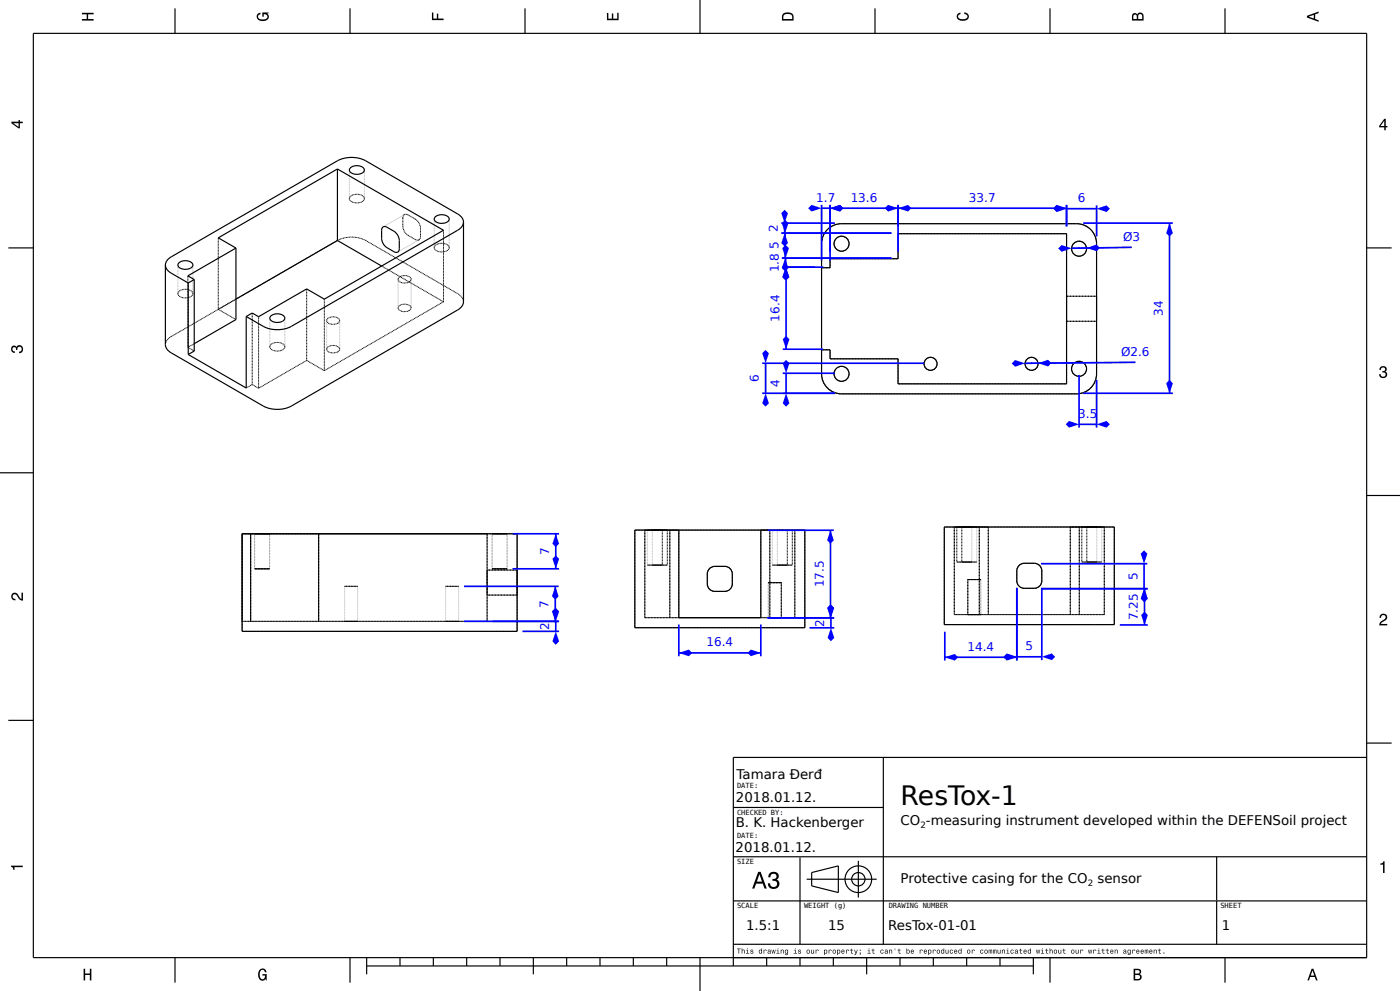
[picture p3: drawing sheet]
<svg xmlns="http://www.w3.org/2000/svg" width="420mm" height="297mm" viewBox="0 0 420 297" stroke-linecap="round" stroke-linejoin="round" font-family="sans-serif">
<g fill="none" stroke="#000" stroke-width=".35">
<path d="M210 0v10M10 10h400v277h-400zM52.5 2.5v7.5M105 2.5v7.5M157.5 2.5v7.5M262.5 2.5v7.5M315 2.5v7.5M367.5 2.5v7.5M101.2 50.6l31.8 18.4-35.7 20.7-5.3-3.1-14.4 8.3-1.9-1.1-1.8 1.1M101.2 50.6l-35.7 20.7 5.3 3M101.2 50.6v21.5M105.1 50.3a3.1 3.1 0 0 1 4.1 .3 1.56 1.56 0 0 1-2 1.6 1.74 1.74 0 0 1-2.3-1.6z"/>
<path d="M2.5 74.3h7.5M49.6 79.4l.2 .9 1.1 1.2 5.6 3.3M53.7 78.8a3.1 3.1 0 0 1 4.1 .3 1.56 1.56 0 0 1-2 1.6 1.74 1.74 0 0 1-2.3-1.6zM70.8 74.3l-14.4 8.4 1.9 1.1M70.8 74.3v21.5l-12.5 7.2M101.2 72.1l13.3 7.6M101.2 72.1l-30.4 17.6M114.8 68.1l.4-.2 .6 .1 2.4 1.3a3.5 3.5 0 0 1 1.6 2.8v2.4a.97 .97 0 0 1-.5 1.1 .97 .97 0 0 1-1.1-.2 5.8 5.8 0 0 1-3.2-2.4 5.8 5.8 0 0 1-.5-4zM130.6 65a3.1 3.1 0 0 1 4.1 .3 1.56 1.56 0 0 1-2 1.6 1.74 1.74 0 0 1-2.4-1.6zM139 66.6v23.8l-.2 .9-.6 .9-50.8 29.5a9.4 9.4 0 0 1-8.4 0l-27.6-15.9-1.3-1.2-.5-1.3v-23.9M139 66.6l-.4-1.4-1.3-1.1-27.6-15.9a9.4 9.4 0 0 0-8.5 0l-49.8 28.8-1.3 1.1-.5 1.3M139 66.6l-.4 1.3-1.3 1.1-49.9 28.8a9.4 9.4 0 0 1-8.4 0l-5.1-2.9"/>
<path d="M248.2 68.8a6 6 0 0 1 4.3-1.8h70.5a6 6 0 0 1 6 6v39a6 6 0 0 1-6 6h-70.5a6 6 0 0 1-6-6v-39a6 6 0 0 1 1.7-4.2zM410 74.3h7.5M56.5 84.8v21.4M58.3 83.8l-1.8 1M58.3 83.8v21.4l-1.8 1M73.9 94.9v21.4l-17.4-10.1M81.3 94.7a3.1 3.1 0 0 1 4.1 .3 1.56 1.56 0 0 1-2 1.6 1.74 1.74 0 0 1-2.4-1.6zM246.5 80.2h2.5v-2.7h20.4v-7.5h50.6v45h-50.6v-7.5h-20.4v-2.7h-2.5M0 141.7h10M410 148.5h10M2.5 215.9h7.5M265 227v56"/>
<path d="M410 222.7h7.5M410 227h-190v62.5M220 242h45M220 256.8h189.9M240 257v26M257.5 258v11M365 256.8v13M220 270h189.9M242 263.5h21M243.5 261.5l8-2v8l-8-2zM365 270v13M52.5 287v7.5"/>
<path d="M105 287v7.5M110 289.5h200M110 287v5M120 287v2.5M130 287v2.5M140 287v2.5M150 287v2.5M160 287v5M170 287v2.5M180 287v2.5M190 287v2.5M200 287v2.5"/>
<path d="M210 287v10M220 283h189.9M230 287v2.5M240 287v2.5M250 287v2.5M260 287v5M270 287v2.5M280 287v2.5M290 287v2.5M300 287v2.5M310 287v5M315 287v7.5"/>
<path d="M367.5 287v7.5"/>
<circle cx="252.5" cy="73" r="2.25"/>
<circle cx="323.7" cy="74.5" r="2.25"/>
<circle cx="252.5" cy="112" r="2.25"/>
<circle cx="279.2" cy="109" r="1.95"/>
<circle cx="309.5" cy="109" r="1.95"/>
<circle cx="323.7" cy="110.5" r="2.25"/>
<circle cx="257.5" cy="263.5" r="2"/>
<circle cx="257.5" cy="263.5" r="4"/>
</g>
<g fill="#000">
<path d="M24.6 3.8h3.5v.5h-1.7v1.4h1.7v.5h-3.5v-.5h1.4v-1.4h-1.4z" fill-rule="evenodd"/>
<path d="M77.3 4.2l.8-.4v.5l-.3 .1a.68 .68 0 0 0-.4 .6 .68 .68 0 0 0 .4 .6 1.68 1.68 0 0 0 2.4-.6 .92 .92 0 0 0-1.1-.8v.8h-.4v-1.3h1.9v.3l-.5 .1 .4 .4a1.19 1.19 0 0 1-.9 1.7 1.9 1.9 0 0 1-2.6-1.3z" fill-rule="evenodd"/>
<path d="M129.6 3.8h.4v1.8h1.1v-1.5h.4v1.5h1.6v.4h-3.5z" fill-rule="evenodd"/>
<path d="M182.1 3.9h.4v1.7h1.1v-1.6h.4v1.6h1.2v-1.8h.4v2.3h-3.5z" fill-rule="evenodd"/>
<path d="M235 4a2.18 2.18 0 0 0-.4 2.2h3.5v-1.2a1.92 1.92 0 0 0-3.1-1zM235.3 4.4l.4-.2a1.44 1.44 0 0 1 2 .8v.7h-2.7l.1-1z" fill-rule="evenodd"/>
<path d="M287.3 4.2l.8-.4v.4l-.3 .1a.66 .66 0 0 0-.4 .6 .66 .66 0 0 0 .4 .6l.4 .2a1.58 1.58 0 0 0 2.1-.7 .9 .9 0 0 0-1-.8v-.5a1.24 1.24 0 0 1 1.4 1.1 1.24 1.24 0 0 1-1.1 1.4 1.93 1.93 0 0 1-2.6-1.2z" fill-rule="evenodd"/>
<path d="M339.8 4.2l-.2 2h3.5v-1.4a.98 .98 0 0 0-.7-1 .98 .98 0 0 0-1.2 .6 .84 .84 0 0 0-1.4-.2zM340.1 4.5l.4-.1 .4 .1 .1 1.2h-1zM341.6 4.4l.4-.2a.57 .57 0 0 1 .7 .7v.8h-1.2z" fill-rule="evenodd"/>
<path d="M392.1 4.7v.6l3.5 1.2v-.4l-1-.4v-1.4l1-.4v-.4zM392.6 5l1.5-.5v1z" fill-rule="evenodd"/>
<path d="M3.4 36.5v.4l2.1 1.6h.5v-1.6h.8v-.4h-.8v-.5h-.4v.5zM4 36.9h1.6v1.1z" fill-rule="evenodd"/>
<path d="M415.3 35.6l-1.6 2.1v.5h1.6v.8h.4v-.8h.5v-.4h-.5v-2.2zM415.3 36.2v1.6h-1.1z" fill-rule="evenodd"/>
<path d="M3.6 103.8a.86 .86 0 0 1 1.4 .2 1.12 1.12 0 0 1 1.5-.4 1.12 1.12 0 0 1 .3 1.6l-.5 .6-.6 .1v-.5a.72 .72 0 0 0 .9-.7 .72 .72 0 0 0-.8-.7 .72 .72 0 0 0-.6 .9h-.4a.62 .62 0 0 0-.4-.8 .62 .62 0 0 0-.8 .4 .62 .62 0 0 0 .5 .8h.4l-.1 .5a1.17 1.17 0 0 1-1-.7 1.17 1.17 0 0 1 .2-1.3z" fill-rule="evenodd"/>
<path d="M414.1 110a1.01 1.01 0 0 1 1.5-.2 1.01 1.01 0 0 1 0 1.6 1.12 1.12 0 0 1 .4 1.5 1.12 1.12 0 0 1-1.6 .3l-.6-.5-.1-.6h.5a.72 .72 0 0 0 .7 .9 .72 .72 0 0 0 .7-.8 .72 .72 0 0 0-.9-.6v-.4a.62 .62 0 0 0 .8-.4 .62 .62 0 0 0-.5-.8 .62 .62 0 0 0-.7 .5v.4h-.5z" fill-rule="evenodd"/>
<path d="M3.6 177.9a1.22 1.22 0 0 1 2.1 .8l.8 .8v-1.9h.4v2.4a2.76 2.76 0 0 1-2.1-1.8 .7 .7 0 0 0-1 .5 .7 .7 0 0 0 .8 .8v.4a1.19 1.19 0 0 1-1.2-.7 1.19 1.19 0 0 1 .2-1.3z" fill-rule="evenodd"/>
<path d="M414.2 184.2a1.18 1.18 0 0 1 1.9 .3 1.18 1.18 0 0 1-1 1.7l-.8 .8h1.9v.4h-2.4a2.76 2.76 0 0 1 1.8-2 .69 .69 0 0 0-.5-1.1 .69 .69 0 0 0-.8 .9h-.4z" fill-rule="evenodd"/>
<path d="M3.3 259.4h3.5v.5h-2.5v.8h-.3a.77 .77 0 0 0-.7-.9z" fill-rule="evenodd"/>
<path d="M227.5 261.3l-1.9 5h.7l.5-1.5h2l.6 1.5h.6l-1.8-5zM227.8 262l.8 2.2h-1.5zM230.9 261.7l-.4 1.2h.6a.88 .88 0 0 1 .5-1.1 .88 .88 0 0 1 1.1 .4 .88 .88 0 0 1-.3 1.2h-.7v.6a1.03 1.03 0 0 1 1.4 .6 1.03 1.03 0 0 1-.7 1.3 1.03 1.03 0 0 1-1.3-.7l-.1-.5h-.6a1.68 1.68 0 0 0 2.1 1.7 1.68 1.68 0 0 0 .9-2.6l-.4-.2a1.29 1.29 0 0 0 .5-1.6 1.29 1.29 0 0 0-1.5-.7z" fill-rule="evenodd"/>
<path d="M414.1 258.8a.77 .77 0 0 0 .9-.7h.4v3.5h-.5v-2.5h-.8z" fill-rule="evenodd"/>
<path d="M25.1 290.3h.4v1.5h1.5v-1.5h.4v3.5h-.4v-1.6h-1.5v1.6h-.4z" fill-rule="evenodd"/>
<path d="M77.8 290.7a1.2 1.2 0 0 1 1.3-.4 1.2 1.2 0 0 1 .9 1.1h-.5l-.1-.3a.69 .69 0 0 0-.6-.5 .69 .69 0 0 0-.7 .4 1.68 1.68 0 0 0 .6 2.5 .92 .92 0 0 0 .8-1.1h-.8v-.5h1.3v1.9h-.2l-.1-.4-.4 .4a1.19 1.19 0 0 1-1.8-.9v-1.6z" fill-rule="evenodd"/>
<path d="M221.1 284.3v.2h.5v1.3h.1v-1.3h.5v-.2zM222.5 284.2v1.6h.2v-.8l.3-.2 .2 .1v.9h.2v-.8a.38 .38 0 0 0-.3-.4 .38 .38 0 0 0-.4 .2v-.6zM223.9 284.7l.3 .1v.8l-.4 .2h1l-.4-.2v-.9zM224.2 284.2l.2 .3zM225.2 284.7v.4l.6 .3a.26 .26 0 0 1-.2 .3 .26 .26 0 0 1-.3-.3h-.2a.42 .42 0 0 0 .6 .4 .42 .42 0 0 0 .1-.6l-.5-.3 .2-.2 .5 .2-.1-.2zM227.8 284.7a.54 .54 0 0 0-.2 .8 .54 .54 0 0 0 .8 .1l.2 .2v-1.6h-.2v.6l-.3-.2zM227.9 284.9l.1-.1a.39 .39 0 0 1 .4 .4 .39 .39 0 0 1-.5 .3zM229.1 284.6v1.2h.2v-1l.7 .2a.38 .38 0 0 0-.3-.4 .38 .38 0 0 0-.4 .2zM230.4 284.7l-.1 .3 .6-.2v.3a.42 .42 0 0 0-.6 .1 .42 .42 0 0 0 .3 .6l.7-.2-.2-.9zM230.5 285.4a.25 .25 0 0 1 .5 0 .25 .25 0 0 1-.5 0zM231.4 284.6l.3 1.2h.2l.2-1 .1 1h.2l.3-1.2h-.2l-.2 1-.1-1h-.2l-.2 1-.2-1zM233 284.7l.3 .1v.8l-.4 .2h1l-.4-.2v-.9zM233.3 284.2l.2 .3zM234.2 284.6v1.2h.2v-.8l.3-.2 .2 .1v.9h.2v-.8a.38 .38 0 0 0-.2-.4 .38 .38 0 0 0-.5 .2zM235.6 284.7a.55 .55 0 0 0-.2 .8 .55 .55 0 0 0 .8 .1 .41 .41 0 0 1-.2 .5 .41 .41 0 0 1-.5-.2 .47 .47 0 0 0 .5 .3 .47 .47 0 0 0 .4-.5v-1.1l-.2 .2-.3-.2zM235.7 284.9l.1-.1a.39 .39 0 0 1 .4 .4 .39 .39 0 0 1-.5 .3zM238.2 284.7l.3 .1v.8l-.4 .2h1l-.4-.2v-.9zM238.5 284.2l.2 .3zM239.5 284.7v.4l.6 .3a.26 .26 0 0 1-.2 .3 .26 .26 0 0 1-.3-.3h-.2a.42 .42 0 0 0 .6 .4 .42 .42 0 0 0 .1-.6l-.5-.3 .3-.2 .4 .2-.1-.2zM242 285.2a.57 .57 0 0 0 1.1 0 .57 .57 0 0 0-1.1 0zM242.2 284.9l.1-.1a.4 .4 0 0 1 .5 .4 .4 .4 0 0 1-.6 .3zM243.3 284.6v.8a.38 .38 0 0 0 .3 .4 .38 .38 0 0 0 .4-.2l.2 .2v-1.2h-.2v.9l-.3 .2-.2-.2v-.9zM244.7 284.6v1.2h.2l.1-1 .6 .2a.38 .38 0 0 0-.3-.4 .38 .38 0 0 0-.4 .2zM247.2 284.6v1.6h.2l.1-.5a.53 .53 0 0 0 .7-.5 .53 .53 0 0 0-.8-.4zM247.5 284.9l.1-.1a.39 .39 0 0 1 .4 .4 .39 .39 0 0 1-.5 .3zM248.6 284.6v1.2h.2l.1-1 .6 .2a.38 .38 0 0 0-.3-.4 .38 .38 0 0 0-.4 .2zM249.8 285.2a.57 .57 0 0 0 1.1 0 .57 .57 0 0 0-1.1 0zM250 284.9l.1-.1a.4 .4 0 0 1 .5 .4 .4 .4 0 0 1-.6 .3zM251.1 284.6v1.6h.2l.1-.5a.53 .53 0 0 0 .7-.5 .53 .53 0 0 0-.8-.4zM251.4 284.9l.1-.1a.39 .39 0 0 1 .4 .4 .39 .39 0 0 1-.5 .3zM252.5 284.7a.57 .57 0 0 0-.1 .9 .57 .57 0 0 0 .9 0v-.1l-.5 .1-.2-.3h.8l-.2-.6-.3-.1zM252.7 284.8h.3l.2 .3h-.6zM253.8 284.6v1.2h.2l.1-1 .6 .2a.38 .38 0 0 0-.3-.4 .38 .38 0 0 0-.4 .2zM255.3 284.3v.4l-.3 .1h.3l.1 .9 .5 .1-.4-.4v-.6h.4v-.1h-.4v-.4zM256.2 284.6l.5 1.3-.4 .3h.3l.7-1.6h-.2l-.3 1-.3-1zM257.9 284.6v.3h.3v-.3zM257.9 285.5l.2 .3-.2 .4 .3-.4v-.3zM260.3 284.7l.3 .1v.8l-.4 .2h1l-.4-.2v-.9zM260.6 284.2l.2 .3zM261.8 284.3v.4l-.3 .1h.3l.1 .9 .5 .1-.4-.4v-.6h.4v-.1h-.4v-.4zM264.2 284.7a.57 .57 0 0 0 0 .9 .57 .57 0 0 0 .8 0l-.1-.2a.32 .32 0 0 1-.5 0 .32 .32 0 0 1 0-.4 .32 .32 0 0 1 .5 0h.2l-.3-.4zM265.6 284.7l-.1 .3 .5-.2 .1 .3a.42 .42 0 0 0-.6 .1 .42 .42 0 0 0 .3 .6l.6-.2-.2-.9zM265.6 285.4a.25 .25 0 0 1 .5 0 .25 .25 0 0 1-.5 0zM266.7 284.6v1.2h.2l.1-.8 .2-.2 .2 .1 .1 .9h.1v-.8a.38 .38 0 0 0-.2-.4 .38 .38 0 0 0-.5 .2zM268.4 284.2l.2 .6zM269.6 284.3v.4l-.3 .1h.3l.1 .9 .5 .1-.4-.4v-.6h.4v-.1h-.4v-.4zM271.9 284.2v1.6l.2-.2a.5 .5 0 0 0 .8-.4 .5 .5 0 0 0-.8-.4v-.6zM272.2 284.9l.1-.1a.39 .39 0 0 1 .4 .4 .39 .39 0 0 1-.5 .3zM273.3 284.7a.57 .57 0 0 0 0 .9 .57 .57 0 0 0 .8 0l.1-.1-.6 .1-.2-.3h.8l-.2-.6-.3-.1zM273.5 284.8h.3l.2 .3h-.6zM275.9 284.6v1.2h.2l.1-1 .6 .2a.38 .38 0 0 0-.3-.4 .38 .38 0 0 0-.4 .2zM277.3 284.7a.57 .57 0 0 0-.1 .9 .57 .57 0 0 0 .8 0l.1-.1-.6 .1-.2-.3h.8l-.1-.6-.4-.1zM277.4 284.8h.3l.2 .3h-.6zM278.4 284.6v1.6h.2l.1-.5a.53 .53 0 0 0 .8-.5 .53 .53 0 0 0-.9-.4zM278.7 284.9l.1-.1a.39 .39 0 0 1 .4 .4 .39 .39 0 0 1-.5 .3zM279.8 284.6v1.2h.2l.1-1 .6 .2a.38 .38 0 0 0-.3-.4 .38 .38 0 0 0-.4 .2zM281 285.2a.57 .57 0 0 0 1.1 0 .57 .57 0 0 0-1.1 0zM281.3 284.9l.1-.1a.4 .4 0 0 1 .4 .4 .4 .4 0 0 1-.5 .3zM282.4 284.7a.54 .54 0 0 0-.1 .8 .54 .54 0 0 0 .8 .1l.2 .2v-1.6h-.2v.6l-.4-.2zM282.6 284.9l.1-.1a.39 .39 0 0 1 .4 .4 .39 .39 0 0 1-.5 .3zM283.7 284.6v.8a.38 .38 0 0 0 .2 .4 .38 .38 0 0 0 .5-.2l.2 .2v-1.2h-.2l-.1 .9-.2 .2-.2-.2-.1-.9zM285.1 284.7a.57 .57 0 0 0-.1 .9 .57 .57 0 0 0 .8 0l-.1-.2a.32 .32 0 0 1-.5 0 .32 .32 0 0 1 0-.4 .32 .32 0 0 1 .5 0h.2l-.3-.4zM286.4 284.7a.57 .57 0 0 0-.1 .9 .57 .57 0 0 0 .8 0l.1-.1-.6 .1-.2-.3h.8l-.1-.6-.4-.1zM286.5 284.8h.3l.2 .3h-.6zM287.6 284.7a.54 .54 0 0 0-.1 .8 .54 .54 0 0 0 .8 .1l.2 .2v-1.6h-.2v.6l-.4-.2zM287.8 284.9l.1-.1a.39 .39 0 0 1 .4 .4 .39 .39 0 0 1-.5 .3zM290.1 285.2a.6 .6 0 0 0 1.2 0 .6 .6 0 0 0-1.2 0zM290.4 284.9l.1-.1a.4 .4 0 0 1 .4 .4 .4 .4 0 0 1-.5 .3zM291.5 284.6v1.2h.2l.1-1 .6 .2a.38 .38 0 0 0-.3-.4 .38 .38 0 0 0-.4 .2zM294.2 284.7a.57 .57 0 0 0-.1 .9 .57 .57 0 0 0 .9 0l-.2-.2a.32 .32 0 0 1-.5 0 .32 .32 0 0 1 0-.4 .32 .32 0 0 1 .5 0h.2l-.3-.4zM295.3 285.2a.6 .6 0 0 0 1.2 0 .6 .6 0 0 0-1.2 0zM295.6 284.9l.1-.1a.4 .4 0 0 1 .4 .4 .4 .4 0 0 1-.5 .3zM296.6 284.6v1.2h.2l.1-1.1 .1 1.1h.2l.2-1.1 .1 1.1h.1l-.1-1.2zM297.9 284.6v1.2h.2l.1-1.1 .1 1.1h.2l.2-1.1 .1 1.1h.1l-.1-1.2zM299.3 284.6v.8a.38 .38 0 0 0 .2 .4 .38 .38 0 0 0 .5-.2l.2 .2v-1.2h-.2v.9l-.3 .2-.2-.2v-.9zM300.6 284.6v1.2h.2v-.8l.3-.2 .2 .1v.9h.2v-.8a.38 .38 0 0 0-.3-.4 .38 .38 0 0 0-.4 .2zM302 284.7l.3 .1v.8l-.4 .2h.9l-.3-.2v-.9zM302.3 284.2l.2 .3zM303.3 284.7a.57 .57 0 0 0-.1 .9 .57 .57 0 0 0 .9 0l-.2-.2a.32 .32 0 0 1-.5 0 .32 .32 0 0 1 0-.4 .32 .32 0 0 1 .5 0h.2l-.3-.4zM304.6 284.7l-.1 .3 .5-.2 .1 .3a.42 .42 0 0 0-.6 .1 .42 .42 0 0 0 .3 .6l.7-.2-.3-.9zM304.6 285.4a.25 .25 0 0 1 .5 0 .25 .25 0 0 1-.5 0zM306 284.3v.4l-.3 .1h.3l.1 .9 .6 .1-.5-.4v-.6h.5v-.1h-.5v-.4zM307.2 284.7a.57 .57 0 0 0-.1 .9 .57 .57 0 0 0 .8 0l.1-.1-.6 .1-.2-.3h.8l-.1-.6-.4-.1zM307.3 284.8h.3l.2 .3h-.6zM308.4 284.7a.54 .54 0 0 0-.1 .8 .54 .54 0 0 0 .8 .1l.2 .2v-1.6h-.2v.6l-.3-.2zM308.6 284.9l.1-.1a.39 .39 0 0 1 .4 .4 .39 .39 0 0 1-.5 .3zM310.8 284.6l.3 1.2h.2l.1-1 .2 1h.2l.3-1.2h-.2l-.2 1-.2-1h-.2l-.1 1-.2-1zM312.4 284.7l.3 .1v.8l-.4 .2h1l-.4-.2v-.9zM312.7 284.2l.2 .3zM313.8 284.3v.4l-.3 .1h.3l.1 .9 .6 .1-.5-.4v-.6h.5v-.1h-.5v-.4zM314.9 284.2v1.6h.2v-.8l.3-.2 .2 .1v.9h.2v-.8a.38 .38 0 0 0-.3-.4 .38 .38 0 0 0-.4 .2v-.6zM316.1 285.2a.6 .6 0 0 0 1.2 0 .6 .6 0 0 0-1.2 0zM316.4 284.9l.1-.1a.4 .4 0 0 1 .4 .4 .4 .4 0 0 1-.5 .3zM317.5 284.6v.8a.38 .38 0 0 0 .2 .4 .38 .38 0 0 0 .5-.2l.2 .2v-1.2h-.2v.9l-.3 .2-.2-.2v-.9zM319 284.3v.4l-.3 .1h.3l.1 .9 .6 .1-.5-.4v-.6h.5v-.1h-.5v-.4zM321.3 285.2a.6 .6 0 0 0 1.2 0 .6 .6 0 0 0-1.2 0zM321.6 284.9l.1-.1a.4 .4 0 0 1 .4 .4 .4 .4 0 0 1-.5 .3zM322.7 284.6v.8a.38 .38 0 0 0 .3 .4 .38 .38 0 0 0 .4-.2l.2 .2v-1.2h-.2v.9l-.3 .2-.2-.2v-.9zM324.1 284.6v1.2h.2v-1l.7 .2a.38 .38 0 0 0-.3-.4 .38 .38 0 0 0-.5 .2zM326.4 284.6l.3 1.2h.2l.1-1 .2 1h.2l.3-1.2h-.2l-.2 1-.2-1h-.2l-.1 1-.2-1zM328 284.6v1.2h.2v-1l.7 .2a.38 .38 0 0 0-.3-.4 .38 .38 0 0 0-.5 .2zM329.3 284.7l.3 .1v.8l-.4 .2h1l-.4-.2v-.9zM329.6 284.2l.2 .3zM330.8 284.3v.4l-.4 .1h.4v.9l.6 .1-.5-.4v-.6h.5v-.1h-.5v-.4zM332.1 284.3v.4l-.4 .1h.4v.9l.6 .1-.5-.4v-.6h.5v-.1h-.5v-.4zM333.2 284.7a.57 .57 0 0 0-.1 .9 .57 .57 0 0 0 .9 0v-.1l-.6 .1-.1-.3h.7l-.1-.6-.4-.1zM333.4 284.8h.3l.1 .3h-.5zM334.4 284.6v1.2h.2v-.8l.3-.2 .2 .1v.9h.2v-.8a.38 .38 0 0 0-.3-.4 .38 .38 0 0 0-.4 .2zM337.1 284.7l-.1 .3 .5-.2 .1 .3a.42 .42 0 0 0-.6 .1 .42 .42 0 0 0 .3 .6l.4-.2 .3 .2-.1-.9-.3-.3zM337.2 285.4a.26 .26 0 0 1 .5 0 .26 .26 0 0 1-.5 0zM338.4 284.7a.55 .55 0 0 0-.2 .8 .55 .55 0 0 0 .8 .1 .41 .41 0 0 1-.2 .5 .41 .41 0 0 1-.5-.2 .47 .47 0 0 0 .5 .3 .47 .47 0 0 0 .4-.5v-1.1l-.2 .2-.3-.2zM338.5 284.9l.1-.1a.39 .39 0 0 1 .4 .4 .39 .39 0 0 1-.5 .3zM339.7 284.6v1.2h.2v-1l.7 .2a.38 .38 0 0 0-.3-.4 .38 .38 0 0 0-.4 .2zM341 284.7a.57 .57 0 0 0-.1 .9 .57 .57 0 0 0 .9 0v-.1l-.5 .1-.2-.3h.7l-.1-.6-.3-.1zM341.2 284.8h.3l.1 .3h-.5zM342.3 284.7a.57 .57 0 0 0-.1 .9 .57 .57 0 0 0 .9 0v-.1l-.5 .1-.2-.3h.7l-.1-.6-.3-.1zM342.5 284.8h.3l.1 .3h-.5zM343.4 284.6v1.2h.2l.2-1.1 .1 1.1h.1l.2-1.1 .1 1.1h.2l-.1-1.2zM344.9 284.7a.57 .57 0 0 0-.1 .9 .57 .57 0 0 0 .9 0v-.1l-.5 .1-.2-.3h.7l-.1-.6-.3-.1zM345.1 284.8h.3l.1 .3h-.5zM346.1 284.6v1.2h.2v-.8l.3-.2 .2 .1v.9h.2v-.8a.38 .38 0 0 0-.2-.4 .38 .38 0 0 0-.5 .2zM347.7 284.3v.4l-.4 .1h.4v.9l.6 .1-.4-.4v-.6h.4v-.1h-.4v-.4zM349 285.5v.3h.3v-.3z" fill-rule="evenodd"/>
<path d="M340.1 290.3v3.5h1.3a.98 .98 0 0 0 1.1-.7 .98 .98 0 0 0-.6-1.2 .86 .86 0 0 0 .4-1 .86 .86 0 0 0-1-.6zM340.5 290.8h.8a.53 .53 0 0 1 .6 .5 .53 .53 0 0 1-.7 .5h-.7zM340.5 292.2h.8a.61 .61 0 0 1 .7 .6 .61 .61 0 0 1-.7 .6h-.8z" fill-rule="evenodd"/>
<path d="M393.5 290.3l-1.3 3.5h.5l.4-1h1.3l.4 1h.5l-1.3-3.5zM393.7 290.8l.6 1.6h-1.1z" fill-rule="evenodd"/>
</g>
<g fill="none" stroke="#000" stroke-width=".3" stroke-dasharray=".3 .2" stroke-linecap="butt">
<path d="M104.8 59.5a2.68 2.68 0 0 0 3.9 .9M109.3 59.5a2.6 2.6 0 0 0-3.8-.9l-.7 .9M65.5 71.3v21.4M101.2 72.1a9.4 9.4 0 0 1 8.5 0M108.7 60.4l.4-.4 .2-.5M109.7 72.1l27.6 15.9M114.5 79.7l18.5 10.7M120.8 65.3v2.5M120.8 65.3l.2-.6 .3-.4M120.8 67.8a3.5 3.5 0 0 0 1.6 2.7M121.3 64.3l.5-.1 .6 .2M122.4 70.5l2.2 1.3"/>
<path d="M124.6 65.6l-2.2-1.2M124.6 65.6l1.1 1.2 .5 1.6M125.7 71.9l-.5 .1-.6-.2M126.2 70.9l-.2 .6-.3 .4M126.2 70.9v-2.5M130.3 74.2a2.68 2.68 0 0 0 3.8 .9M133 69v21.4M134.1 75.1l.5-.4 .2-.5M134.8 74.2a2.6 2.6 0 0 0-3.9-.9l-.6 .9M246.5 73v39M249 77.5h20.4M252.5 67h70.5"/>
<path d="M252.5 67a6 6 0 0 0-6 6M269.4 70h50.6M269.4 77.5v-7.5M320 70v45M323 67a6 6 0 0 1 6 6M329 73v39M53.4 88a2.68 2.68 0 0 0 3.8 .9M56.4 82.7v21.4M57.2 88.9l.5-.4 .2-.5M57.9 88a2.6 2.6 0 0 0-3.9-.9l-.6 .9M65.5 92.7l5.3-3M70.8 95.8l-5.3-3.1"/>
<path d="M75.7 93.8v21.4M77.6 94.9v21.5M92 86.6v21.4M97.3 89.7v21.4M98 96.1a2.33 2.33 0 0 0 3.3 .8M101.3 96.9l.6-.8M101.9 96.1a2.25 2.25 0 0 0-3.9 0M119.4 92.3a2.33 2.33 0 0 0 3.4 .8M119.4 83.7a2.33 2.33 0 0 0 3.4 .8M122.8 93.1l.5-.8M122.8 84.5l.5-.8M123.3 92.3a2.25 2.25 0 0 0-3.9 0"/>
<path d="M123.3 83.7a2.25 2.25 0 0 0-3.9 0M133 90.4l-35.7 20.7M139 90.4l-.4-1.3-1.3-1.1M246.5 80.2h2.5M249 80.2v-2.7M320 88.8v2.2M320 91v3M320 94v-3M320 94v2.3M320 96.3v-2.3M329 88.8v2.2M329 94v-3"/>
<path d="M329 91v3M329 94v2.3M329 96.3v-2.3M329 88.8h-9M329 96.3h-9M51.4 100.9l49.8-28.8M51.4 100.9l-1.3 1.1-.5 1.3M56.4 104.1l1.9-1.1M58.3 105.2l-1.9-1.1M75.7 115.2l-1.8 1.1M77.6 116.4l-1.9-1.2M80.9 103.9a2.68 2.68 0 0 0 3.9 .9"/>
<path d="M84.8 104.8l.5-.4 .1-.5M85.4 103.9a2.6 2.6 0 0 0-3.8-.9l-.7 .9M92 108l-14.4 8.4M97.3 111.1l-5.3-3.1M98 104.7a2.33 2.33 0 0 0 3.3 .8M101.3 105.5l.6-.8M101.9 104.7a2.25 2.25 0 0 0-3.9 0M249 104.8h-2.5M249 107.5v-2.7M252.5 118a6 6 0 0 1-6-6M252.5 118h70.5M269.4 107.5h-20.4"/>
<path d="M269.4 115v-7.5M320 115h-50.6M323 118a6 6 0 0 0 6-6"/>
<circle cx="252.5" cy="73" r="2.25"/>
<circle cx="323.7" cy="74.5" r="2.25"/>
<circle cx="252.5" cy="112" r="2.25"/>
<circle cx="279.2" cy="109" r="1.95"/>
<circle cx="309.5" cy="109" r="1.95"/>
<circle cx="323.7" cy="110.5" r="2.25"/>
</g>
<g fill="none" stroke="#000" stroke-width=".3">
<path d="M104.8 50.9v8.6M109.3 50.9v8.6M53.4 79.4v8.6M57.9 79.4v8.6M121.3 64.3l-6.3 3.7M125.7 71.9l-6.4 3.7M130.3 65.6v8.6M134.8 65.6v8.6M80.9 95.3v8.6M85.4 95.3v8.6M98 96.1v8.6M101.9 96.1v8.6"/>
<path d="M119.4 83.7v8.6M123.3 83.7v8.6"/>
</g>
<circle cx="323.7" cy="74.4" r=".25" fill="#00f"/>
<path d="M321.5 74.3h18" fill="none" stroke="#000" stroke-width=".3"/>
<path d="M339.5 74.1l-18 .3" fill="none" stroke="#00f" stroke-width=".5"/>
<g fill="#00f">
<path d="M326 74.3l3-1 1 1-1 1z"/>
<path d="M318.5 73.4l3 1-3 1-1-.9z"/>
<circle cx="309.5" cy="108.9" r=".25"/>
</g>
<path d="M307.5 108.7h33.1" fill="none" stroke="#000" stroke-width=".3"/>
<path d="M340.6 108.6l-33.1 .3" fill="none" stroke="#00f" stroke-width=".5"/>
<g fill="#00f">
<path d="M311.4 108.8l3-1 1 1-1 1z"/>
<path d="M304.5 107.9l3 1-3 1-1-1z"/>
</g>
<path d="M325 66.9h26.9M350.9 66.9v51M325 117.9h26.9" fill="none" stroke="#00f" stroke-width=".5"/>
<g fill="#00f">
<path d="M350.9 113.9l1 1-1 3-1-3z"/>
<path d="M350.9 66.9l1 3-1 1-1-1z"/>
</g>
<path d="M269.4 61.4v6.5M269.4 62.4h50.6M320 61.4v6.5" fill="none" stroke="#00f" stroke-width=".5"/>
<g fill="#00f">
<path d="M316 62.4l1-1 3 1-3 1z"/>
<path d="M269.4 62.4l3-1 1 1-1 1z"/>
</g>
<path d="M249 61.4v14M249 62.4h20.4M269.4 61.4v14" fill="none" stroke="#00f" stroke-width=".5"/>
<g fill="#00f">
<path d="M265.4 62.4l1-1 3 1-3 1z"/>
<path d="M249 62.4l3-1 1 1-1 1z"/>
</g>
<path d="M320 61.5v6.4M320 62.5h9M329 61.5v9.4" fill="none" stroke="#00f" stroke-width=".5"/>
<g fill="#00f">
<path d="M329 62.5l3-1 1 1-1 1z"/>
<path d="M316 62.5l1-1 3 1-3 1z"/>
</g>
<path d="M323.7 112.4v15.8M329 113.9v14.3M323.7 127.2h5.3" fill="none" stroke="#00f" stroke-width=".5"/>
<g fill="#00f">
<path d="M319.7 127.2l1-1 3 1-3 1z"/>
<path d="M329 127.2l3-1 1 1-1 1z"/>
</g>
<path d="M234.4 69.9h33M234.4 66.9h16.1M235.4 66.9v3" fill="none" stroke="#00f" stroke-width=".5"/>
<g fill="#00f">
<path d="M235.4 62.9l1 1-1 3-1-3z"/>
<path d="M235.4 69.9l1 3-1 1-1-1z"/>
</g>
<path d="M246.5 61.4v16.7M246.5 62.4h2.5M249 61.4v16.7" fill="none" stroke="#00f" stroke-width=".5"/>
<g fill="#00f">
<path d="M249 62.4l3-1 1 1-1 1z"/>
<path d="M242.5 62.4l1-1 3 1-3 1z"/>
</g>
<path d="M234.5 69.9h32.9M234.5 77.4h32.9M235.5 69.9v7.5" fill="none" stroke="#00f" stroke-width=".5"/>
<g fill="#00f">
<path d="M235.5 77.4l1 3-1 1-1-1z"/>
<path d="M234.5 66.9l1-1 1 1-1 3z"/>
</g>
<path d="M234.7 77.4h32.7M235.7 77.4v2.7M234.7 80.1h12.3" fill="none" stroke="#00f" stroke-width=".5"/>
<g fill="#00f">
<path d="M235.7 80.1l1 3-1 1-1-1z"/>
<path d="M234.7 74.4l1-1 1 1-1 3z"/>
</g>
<path d="M234.8 111.9h15.7M234.8 117.9h15.7M235.8 111.9v6" fill="none" stroke="#00f" stroke-width=".5"/>
<g fill="#00f">
<path d="M235.8 117.9l1 3-1 1-1-1z"/>
<path d="M235.8 107.9l1 1-1 3-1-3z"/>
</g>
<path d="M228.7 108.9h48.5M228.7 117.9h21.8M229.7 108.9v9" fill="none" stroke="#00f" stroke-width=".5"/>
<g fill="#00f">
<path d="M229.7 117.9l1 3-1 1-1-1z"/>
<path d="M228.7 105.9l1-1 1 1-1 3z"/>
</g>
<path d="M234.8 80.1h9.7M235.8 80.1v24.6M234.8 104.7h12.1" fill="none" stroke="#00f" stroke-width=".5"/>
<g fill="#00f">
<path d="M234.8 101.7l1-1 1 1-1 3z"/>
<path d="M235.8 80.1l1 3-1 1-1-1z"/>
</g>
<g fill="none" stroke="#000" stroke-width=".3" stroke-dasharray=".3 .2" stroke-linecap="butt">
<path d="M190.4 158.9h6M190.4 158.9v29.2M193.4 158.9h10.2M193.4 158.9v26.2M194.2 158.9h4.5M195.7 158.9h4.5M198.7 158.9h-4.5M198.7 158.9v10.5M200.2 158.9h-4.5M200.2 158.9v10.5M200.9 158.9h-7.5M200.9 158.9v26.2"/>
<path d="M203.6 158.9h-2.7M203.6 158.9v26.2M228.2 158.9h10.2M228.2 158.9v26.2M230.9 158.9h-2.7M230.9 158.9v26.2M231.7 158.9h4.5M233.2 158.9h4.5M235.4 158.9h-39M236.2 158.9h-4.5M236.2 158.9v10.5M237.7 158.9h-4.5"/>
<path d="M237.7 158.9v10.5M238.4 158.9h-7.5M238.4 158.9v26.2M241.4 158.9h-6M194.2 169.4h4.5M195.7 169.4h4.5M198.7 169.4h-4.5M200.2 169.4h-4.5M212.2 172v3M212.2 172a2.25 2.25 0 0 1 2.2-2.3M212.2 175a2.25 2.25 0 0 0 2.2 2.2M214.4 177.2h3"/>
<path d="M217.4 169.7h-3M217.4 169.7a2.25 2.25 0 0 1 2.3 2.3M219.7 175a2.25 2.25 0 0 1-2.3 2.2M219.7 175v-3M230.5 174.6h3.9M231.7 169.4h4.5M233.2 169.4h4.5M234.4 174.6h-3.9M236.2 169.4h-4.5M237.7 169.4h-4.5M190.4 188.1h6M193.4 185.1h10.2"/>
<path d="M196.4 188.1h39M200.9 185.1h-7.5M203.6 185.1h-2.7M228.2 185.1h10.2M230.5 185.1h3.9M230.9 185.1h-2.7M234.4 185.1h-3.9M234.4 185.1v-10.5M238.4 185.1h-7.5M241.4 188.1h-6M241.4 188.1v-29.2"/>
</g>
<path d="M194.2 158.9v10.5M195.7 158.9v10.5M231.7 158.9v10.5M233.2 158.9v10.5M230.5 174.6v10.5" fill="none" stroke="#000" stroke-width=".3"/>
<path d="M190.4 158.9h51v29.2h-51zM203.6 158.9v26.2h24.6v-26.2M212.9 170.4l.9-.6 3.6-.1a2.25 2.25 0 0 1 2.3 2.3v3a2.25 2.25 0 0 1-2.3 2.2h-3a2.25 2.25 0 0 1-2.2-2.2l.1-3.6z" fill="none" stroke="#000" stroke-width=".35"/>
<path d="M203.6 187.2v9.5M203.6 195.7h24.6M228.2 187.2v9.5" fill="none" stroke="#00f" stroke-width=".5"/>
<g fill="#00f">
<path d="M224.2 195.7l1-1 3 1-3 1z"/>
<path d="M203.6 195.7l3-1 1 1-1 1z"/>
</g>
<path d="M230.2 158.9h19.9M249.1 158.9v26.3M230.2 185.2h19.9" fill="none" stroke="#00f" stroke-width=".5"/>
<g fill="#00f">
<path d="M249.1 158.9l1 3-1 1-1-1z"/>
<path d="M248.1 182.2l1-1 1 1-1 3z"/>
</g>
<path d="M230.2 185.2h20.1M242.8 188.2h7.5M249.3 185.2v3" fill="none" stroke="#00f" stroke-width=".5"/>
<g fill="#00f">
<path d="M249.3 188.2l1 3-1 1-1-1z"/>
<path d="M249.3 181.2l1 1-1 3-1-3z"/>
</g>
<g fill="none" stroke="#000" stroke-width=".3" stroke-dasharray=".3 .2" stroke-linecap="butt">
<path d="M283.3 157.9h6M286.3 157.9h7.5M286.3 157.9v26.3M287 157.9h4.5M287 157.9v10.5M288.5 157.9h4.5M288.5 157.9v10.5M289.3 157.9h7.2M291.5 157.9h-4.5M293 157.9h-4.5M293.8 157.9h2.7M293.8 157.9v26.3"/>
<path d="M296.5 157.9v26.3M321.1 157.9h7.2M321.1 157.9h2.7M321.1 157.9v26.3M323.8 157.9h7.5M323.8 157.9v26.3M324.5 157.9h4.5M324.5 157.9v10.5M326 157.9h4.5M326 157.9v10.5M329 157.9h-4.5M330.5 157.9h-4.5"/>
<path d="M331.3 157.9h-45M331.3 157.9v26.3M334.3 157.9h-6M334.3 157.9v29.3M287 168.4h4.5M288.5 168.4h4.5M290.3 173.7h3.9M291.5 168.4h-4.5M293 168.4h-4.5M294.2 173.7h-3.9M305 174.1a2.25 2.25 0 0 0 2.3 2.2M305 171.1v3"/>
<path d="M307.3 176.3h3M307.3 168.8a2.25 2.25 0 0 0-2.3 2.3M310.3 168.8h-3M312.5 174.1v-3M312.5 171.1a2.25 2.25 0 0 0-2.2-2.3M312.5 174.1a2.25 2.25 0 0 1-2.2 2.2M324.5 168.4h4.5M326 168.4h4.5M329 168.4h-4.5M330.5 168.4h-4.5M283.3 187.2h6M283.3 187.2v-29.3"/>
<path d="M286.3 184.2h7.5M290.3 184.2h3.9M290.3 184.2v-10.5M293.8 184.2h2.7M294.2 184.2h-3.9M296.5 184.2h24.6M321.1 184.2h2.7M323.8 184.2h7.5M328.3 187.2h-39M331.3 184.2h-45M334.3 187.2h-6"/>
</g>
<path d="M291.5 157.9v10.5M293 157.9v10.5M329 157.9v10.5M330.5 157.9v10.5M294.2 173.7v10.5" fill="none" stroke="#000" stroke-width=".3"/>
<path d="M283.3 157.9h51v29.3h-51zM305.7 169.5l1-.6 3.6-.1a2.25 2.25 0 0 1 2.2 2.3v3a2.25 2.25 0 0 1-2.2 2.2h-3a2.25 2.25 0 0 1-2.3-2.2l.1-3.6z" fill="none" stroke="#000" stroke-width=".35"/>
<path d="M305 176.2v21.6M312.5 176.2v21.6M305 196.8h7.5" fill="none" stroke="#00f" stroke-width=".5"/>
<g fill="#00f">
<path d="M312.5 196.8l3-1 1 1-1 1z"/>
<path d="M302 195.8l3 1-3 1-1-1z"/>
</g>
<path d="M312.3 168.9h31.9M312.3 176.4h31.9M343.2 168.9v7.5" fill="none" stroke="#00f" stroke-width=".5"/>
<g fill="#00f">
<path d="M343.2 176.4l1 3-1 1-1-1z"/>
<path d="M342.2 165.9l1-1 1 1-1 3z"/>
</g>
<path d="M305 176.2v21.8M283.4 189.3v8.7M283.4 197h21.6" fill="none" stroke="#00f" stroke-width=".5"/>
<g fill="#00f">
<path d="M283.4 197l3-1 1 1-1 1z"/>
<path d="M302 196l3 1-3 1-1-1z"/>
</g>
<path d="M312.3 176.4h32.1M343.4 176.4v10.9M336 187.3h8.4" fill="none" stroke="#00f" stroke-width=".5"/>
<g fill="#00f">
<path d="M343.4 183.3l1 1-1 3-1-3z"/>
<path d="M343.4 176.4l1 3-1 1-1-1z"/>
</g>
<g fill="none" stroke="#000" stroke-width=".3" stroke-dasharray=".3 .2" stroke-linecap="butt">
<path d="M72.6 160h2.6M72.6 160v29.2M72.6 160v26.2M75.2 160h-2.6M75.2 160h20.4M75.2 160v26.2M76.4 160h2.2M78.6 160h70.5M78.6 160h-6M78.6 160h2.3M80.9 160h-4.5M95.6 160h-20.4"/>
<path d="M95.6 160h50.5M95.6 160v26.2M146.1 160h-50.5M146.1 160v26.2M147.6 160h2.3M149.1 160h6M149.9 160h2.2M152.1 160h-4.5M155.1 160v29.2M76.4 170.5h2.2M78.6 170.5h2.3M80.9 170.5h-4.5"/>
<path d="M103.4 175.7h1.9M105.3 175.7h2M107.3 175.7h-3.9M133.7 175.7h1.9M135.6 175.7h2M137.6 175.7h-3.9M146.1 176.1v-3M146.1 173.1v-2.3M146.1 176.1v2.2M146.1 170.8v2.3M146.1 173.1v3M147.6 170.5h2.3"/>
<path d="M149.9 170.5h2.2M152.1 170.5h-4.5M155.1 173.1v3M155.1 173.1v-2.3M155.1 176.1v2.2M155.1 170.8v2.3M155.1 176.1v-3M155.1 170.8h-9M155.1 178.3h-9M72.6 186.2h2.6M75.2 186.2h-2.6M75.2 186.2h20.4"/>
<path d="M78.6 189.2h70.5M78.6 189.2h-6M95.6 186.2h-20.4M95.6 186.2h50.5M103.4 186.2h1.9M105.3 186.2h2M107.3 186.2h-3.9M133.7 186.2h1.9M135.6 186.2h2M137.6 186.2h-3.9M146.1 186.2h-50.5M149.1 189.2h6"/>
</g>
<path d="M76.4 160v10.5M80.9 160v10.5M147.6 160v10.5M152.1 160v10.5M103.4 175.7v10.5M107.3 175.7v10.5M133.7 175.7v10.5M137.6 175.7v10.5" fill="none" stroke="#000" stroke-width=".3"/>
<path d="M72.6 160h82.5v29.2h-82.5z" fill="none" stroke="#000" stroke-width=".35"/>
<path d="M139.2 175.7h28.4M166.6 175.7v10.5M139.2 186.2h28.4" fill="none" stroke="#00f" stroke-width=".5"/>
<g fill="#00f">
<path d="M166.6 182.2l1 1-1 3-1-3z"/>
<path d="M166.6 175.7l1 3-1 1-1-1z"/>
</g>
<path d="M153.8 160h13.9M166.7 160v10.5M153.8 170.5h13.9" fill="none" stroke="#00f" stroke-width=".5"/>
<g fill="#00f">
<path d="M166.7 166.5l1 1-1 3-1-3z"/>
<path d="M166.7 160l1 3-1 1-1-1z"/>
</g>
<path d="M147.8 186.2h19.9M156.7 189.2h11M166.7 186.2v3" fill="none" stroke="#00f" stroke-width=".5"/>
<g fill="#00f">
<path d="M166.7 189.2l1 3-1 1-1-1z"/>
<path d="M166.7 182.2l1 1-1 3-1-3z"/>
</g>
<text font-size="8" x="270.2" y="241.3">ResTox-1</text>
<g font-size="4">
<text x="221" y="233.5">Tamara Đerđ</text>
<text x="220.8" y="240.5">2018.01.12.</text>
<text x="220.7" y="247.9">B. K. Hackenberger</text>
<text x="270.2" y="247.3">CO -measuring instrument developed within the DEFENSoil project</text>
<text x="220.7" y="255.4">2018.01.12.</text>
<text x="270.2" y="264.7">Protective casing for the CO</text>
<text x="329.3" y="264.7">sensor</text>
<text x="223.8" y="278.6">1.5:1</text>
<text x="248.4" y="278.6">15</text>
<text x="266.5" y="278.6">ResTox-01-01</text>
<text x="366.5" y="278.6">1</text>
</g>
<g font-size="3.6" fill="#00f">
<text x="244.9" y="60.4">1.7</text>
<text x="255.2" y="60.4">13.6</text>
<text x="290.7" y="60.4">33.7</text>
<text x="323.3" y="60.5">6</text>
<text x="233.4" y="69.5" transform="rotate(-90 233.4 69.5)">2</text>
<text x="233.5" y="74.8" transform="rotate(-90 233.5 74.8)">5</text>
<text x="336.9" y="72.1">Ø3</text>
<text x="233.7" y="81.6" transform="rotate(-90 233.7 81.6)">1.8</text>
<text x="348.9" y="94.7" transform="rotate(-90 348.9 94.7)">34</text>
<text x="233.8" y="96.4" transform="rotate(-90 233.8 96.4)">16.4</text>
<text x="336.3" y="106.6">Ø2.6</text>
<text x="227.7" y="114.5" transform="rotate(-90 227.7 114.5)">6</text>
<text x="233.8" y="116" transform="rotate(-90 233.8 116)">4</text>
<text x="323.5" y="125.2">3.5</text>
<text x="164.7" y="166.4" transform="rotate(-90 164.7 166.4)">7</text>
<text x="341.2" y="173.8" transform="rotate(-90 341.2 173.8)">5</text>
<text x="247.1" y="176.1" transform="rotate(-90 247.1 176.1)">17.5</text>
<text x="164.6" y="182.1" transform="rotate(-90 164.6 182.1)">7</text>
<text x="341.4" y="185.9" transform="rotate(-90 341.4 185.9)">7.25</text>
<text x="164.7" y="188.9" transform="rotate(-90 164.7 188.9)">2</text>
<text x="247.3" y="187.8" transform="rotate(-90 247.3 187.8)">2</text>
<text x="211.9" y="193.7">16.4</text>
<text x="290.2" y="195">14.4</text>
<text x="307.6" y="194.8">5</text>
</g>
<g font-size="2.6">
<text x="276.1" y="248.1">2</text>
<text x="326.3" y="265.5">2</text>
</g>
<g font-size="2.1">
<text x="221.1" y="236.2">DATE:</text>
<text x="221.1" y="244.1">CHECKED BY:</text>
<text x="221.1" y="251">DATE:</text>
<text x="221.1" y="258.9">SIZE</text>
<text x="221.1" y="272.2">SCALE</text>
<text x="241.2" y="272.2">WEIGHT (g)</text>
<text x="266.6" y="272.2">DRAWING NUMBER</text>
<text x="366.1" y="272.2">SHEET</text>
</g>
</svg>
